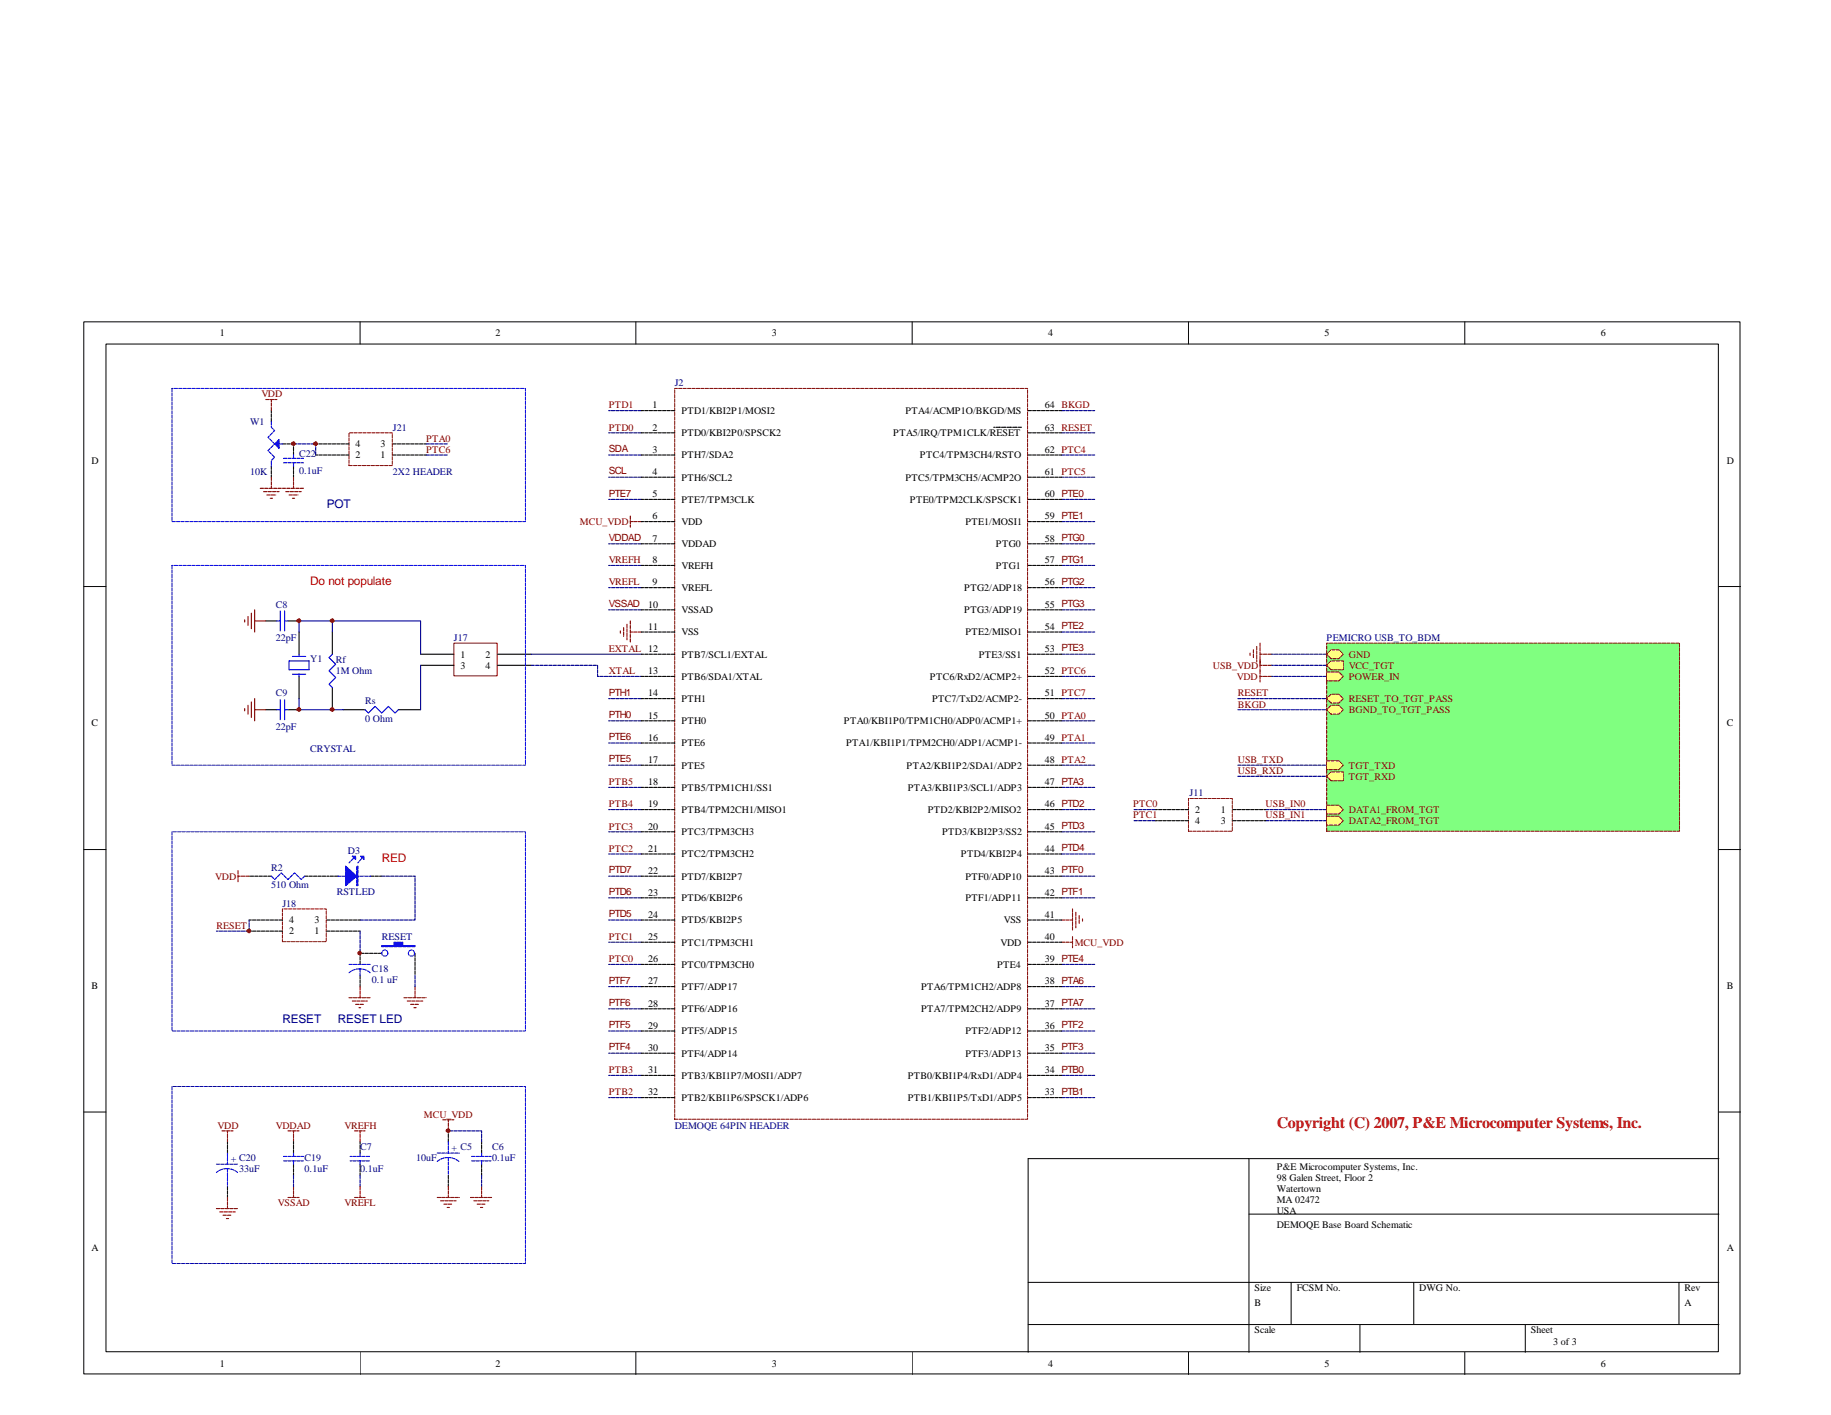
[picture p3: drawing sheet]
<svg xmlns="http://www.w3.org/2000/svg" width="279mm" height="216mm" viewBox="0 0 279 216" stroke-linecap="round" stroke-linejoin="round" font-family="sans-serif">
<g fill="none" stroke="#000" stroke-width=".15">
<path d="M12.8 49.1h252.7v160.5h-252.7zM16.2 52.5h246v153.7h-246zM54.9 49.1v3.4M97 49.1v3.4M139.2 49.1v3.4M181.4 49.1v3.4M223.5 49.1v3.4M12.8 89.5h3.4M262.3 89.5h3.3M12.8 129.6h3.4M262.3 129.6h3.3M12.8 169.7h3.4"/>
<path d="M190.6 176.8v29.5M262.3 169.7h3.3M262.3 176.8h-105.4v29.5M156.9 195.7h105.4M190.6 185.3h71.7M197 195.7v6.4M215.7 195.7v6.4M256.2 195.7v6.4M54.9 206.3v3.4M97 206.3v3.4M139.2 206.3v3.4M156.9 202.1h105.4"/>
<path d="M181.4 206.3v3.4M207.5 202.1v4.2M223.5 206.3v3.4M232.7 202.1v4.2"/>
</g>
<g fill="none" stroke="#000" stroke-width=".17">
<path d="M40.6 94.7h1.6M43.9 94.7h1.7M45.6 96.4v3.4M50.7 96.4v3.4M64.2 99.8h5.1M75.9 99.8h5.1M40.6 108.3h1.6M43.9 108.3h1.7M45.6 103.2v3.4M50.7 104.9v3.4M52.4 108.3h3.3M60.8 108.3h3.4"/>
<path d="M64.2 101.5h5.1M75.9 101.5h5.1"/>
</g>
<g fill="none" stroke="#00f" stroke-width=".17">
<path d="M42.2 94.7h.6M42.8 93.2v3.1M43.4 93.2v3.1M43.4 94.7h.5M45.6 99.8v.4M50.7 99.8l-.5 .5 1 1-1 1.1 1 1-1 1 .5 .5M42.2 108.3h.6M42.8 106.8v3M43.4 108.3h.5M43.4 106.8v3M44.1 100.8h3.1v1.4h-3.1zM44.6 100.2h2.1"/>
<path d="M44.6 102.9h2.1M45.6 102.9v.3M55.7 108.3l.5 .5 1-1 1.1 1 1-1 1 1 .5-.5"/>
</g>
<path d="M37.3 94.6v.3M37.8 94.1v1.3M38.4 93.6v2.3M38.9 93v3.4M38.9 94.7h1.7M37.3 108.1v.4M37.8 107.6v1.4M38.4 107.1v2.4M38.9 106.6v3.4M38.9 108.3h1.7" fill="none" stroke="#800000" stroke-width=".17"/>
<path d="M45.6 96.4v-1.7h18.6v5.1M50.7 94.7v1.7M81 99.8h16.9M45.6 106.6v1.7h6.8M64.2 101.5v6.8" fill="none" stroke="#000080" stroke-width=".17"/>
<path d="M69.3 98.1h6.6v5h-6.6z" fill="none" stroke="#800000" stroke-width=".15"/>
<path d="M26.2 86.3v30.5h54v-30.5h-54" fill="none" stroke="#00f" stroke-width=".15" stroke-dasharray=".5 .2"/>
<path d="M202.4 99.8h-8.4M81 101.5h10.2v1.7h6.7M188.9 116.8h13.5M188.9 118.4h13.5M188.9 108.3h13.5M188.9 106.6h13.5M202.4 101.5h-8.4M202.4 103.2h-8.4M202.4 125.2h-9.3M202.4 123.5h-9.3" fill="none" stroke="#000080" stroke-width=".17" stroke-dasharray=".5 .2"/>
<path d="M190.8 99.7v.3M191.3 99.1v1.4M191.8 98.6v2.4M192.3 98.1v3.4M194 99.8h-1.7M192.3 100.7v1.7M192.3 102.4v1.7M194 101.5h-1.7M194 103.2h-1.7" fill="none" stroke="#800000" stroke-width=".17" stroke-dasharray=".5 .2"/>
<path d="M202.5 98.2h53.8v28.6h-53.8z" fill="#80ff80"/>
<path d="M202.4 98.1h53.9v28.7h-53.9z" fill="none" stroke="#800000" stroke-width=".15" stroke-dasharray=".5 .2"/>
<g fill="#ffff80" stroke="#800000" stroke-width=".15" stroke-dasharray=".5 .2">
<path d="M203.1 100.8h1.9v1.4h-1.9l-.7-.7z" fill-rule="evenodd"/>
<path d="M202.4 99.8l.7-.7h1.2l.7 .7-.7 .7h-1.2z" fill-rule="evenodd"/>
<path d="M202.4 102.5h1.9l.7 .7-.7 .7h-1.9z" fill-rule="evenodd"/>
<path d="M203.1 105.9h1.2l.7 .7-.7 .7h-1.2l-.7-.7z" fill-rule="evenodd"/>
<path d="M202.4 108.3l.7-.7h1.2l.7 .7-.7 .7h-1.2z" fill-rule="evenodd"/>
<path d="M203.1 117.8h1.9v1.3h-1.9l-.7-.7z" fill-rule="evenodd"/>
<path d="M202.4 116.1h1.9l.7 .7-.7 .6h-1.9z" fill-rule="evenodd"/>
<path d="M202.4 122.9h1.9l.7 .6-.7 .7h-1.9z" fill-rule="evenodd"/>
<path d="M202.4 124.5h1.9l.7 .7-.7 .7h-1.9z" fill-rule="evenodd"/>
</g>
<g fill="#800000" stroke="#800000" stroke-width=".15" stroke-dasharray=".5 .2">
<path d="M54.7 145.2l.2-.1a.31 .31 0 0 1 .2 .5l-.2 .1-.2-.1-.1-.1z" fill-rule="evenodd"/>
<circle cx="50.7" cy="108.2" r=".29"/>
<circle cx="45.6" cy="108.2" r=".29"/>
<circle cx="45.6" cy="94.7" r=".29"/>
<circle cx="50.7" cy="94.7" r=".29"/>
<circle cx="68.4" cy="172.5" r=".29"/>
<circle cx="44.8" cy="67.7" r=".29"/>
<circle cx="48.1" cy="67.7" r=".29"/>
<circle cx="38" cy="142" r=".29"/>
</g>
<path d="M53.3 66h6.6v5h-6.6zM43.1 138.7h6.7v5h-6.7zM181.4 121.8h6.6v5h-6.6z" fill="none" stroke="#800000" stroke-width=".15" stroke-dasharray=".5 .2"/>
<g fill="none" stroke="#000" stroke-width=".17" stroke-dasharray=".5 .2">
<path d="M41.4 64.3v-1.6M41.4 71.1v1.7M43.1 67.7h1.7M44.8 69.4v-1.7M44.8 71.1v1.7M53.3 69.4h-5.1M53.3 67.7h-5.1M59.9 67.7h5.1M59.9 69.4h5.1M41.4 133.7h-3.4M46.5 133.7h3.4M51.6 133.7h-1.7"/>
<path d="M56.6 133.7h1.7M181.4 123.5h-5.1M181.4 125.2h-5.1M188.1 125.2h5M188.1 123.5h5M43.1 142.1h-5.1M43.1 140.4h-5.1M49.9 140.4h5M49.9 142.1h5M54.9 147.2v-1.7M54.9 148.8v1.7M58.3 145.5h-3.4"/>
<path d="M63.3 145.5v3.3M34.7 175.9v-1.7M44.8 175.9v-1.7M44.8 177.6v1.7M54.9 177.6v1.7M54.9 175.9v-1.7M68.4 174.2v-1.6M68.4 179.3v1.7M73.5 175.9v-1.7M73.5 177.6v1.7M34.7 181v1.7"/>
</g>
<g fill="none" stroke="#000080" stroke-width=".17" stroke-dasharray=".5 .2">
<path d="M44.8 67.7h3.4M48.2 69.4v-1.7M65 67.7h3.4M65 69.4h3.4M97.9 62.7h-5M97.9 66h-5M97.9 76.2h-5M97.9 72.8h-5M97.9 69.4h-5M162 66h5M162 62.7h5M162 69.4h5"/>
<path d="M162 76.2h5M162 79.6h5M167 72.8h-5M97.9 86.3h-5M97.9 89.7h-5M97.9 83h-5M97.9 93h-5M162 83h5M162 86.3h5M162 89.7h5M162 93h5M162 96.4h5"/>
<path d="M162 99.8h5M97.9 113.4h-5M97.9 110h-5M97.9 106.6h-5M97.9 116.8h-5M162 116.8h5M162 113.4h5M162 110h5M162 106.6h5M162 103.2h5M58.3 133.7h5M97.9 120.1h-5"/>
<path d="M97.9 123.5h-5M97.9 126.9h-5M97.9 130.3h-5M97.9 137h-5M97.9 133.7h-5M162 120.1h5M162 123.5h5M162 126.9h5M162 130.3h5M162 133.7h5M162 137h5M176.3 123.5h-3.4"/>
<path d="M176.3 125.2h-3.4M38 142.1h-5M38 142.1v-1.7M54.9 140.4h8.4v-6.7M54.9 142.1v3.4M63.3 148.8v1.7M97.9 143.8h-5M97.9 147.2h-5M97.9 150.5h-5M97.9 153.9h-5M97.9 157.3h-5M97.9 140.4h-5"/>
<path d="M162 147.2h5M162 150.5h5M162 153.9h5M162 157.3h5M44.8 179.3v1.7M54.9 179.3v1.7M73.5 174.2v-1.6h-5.1M73.5 179.3v1.7M97.9 164.1h-5M97.9 167.5h-5M97.9 160.7h-5M162 160.7h5"/>
<path d="M162 164.1h5M162 167.5h5"/>
</g>
<g fill="none" stroke="#800000" stroke-width=".17" stroke-dasharray=".5 .2">
<path d="M39.7 74.5h3.4M40.2 75h2.4M40.6 61h1.6M40.7 75.5h1.4M41.2 76h.4M41.4 62.7v-1.7M41.4 72.8v1.7M43.1 74.5h3.4M43.6 75h2.4M44.1 75.5h1.4M44.6 76h.4M44.8 72.8v1.7"/>
<path d="M96.2 78.7v1.7M97.9 79.6h-1.7M94.7 96.3v.3M95.2 95.8v1.3M95.7 95.2v2.4M96.2 94.7v3.4M97.9 96.4h-1.7M36.3 132.8v1.7M38 133.7h-1.7M163.7 138.7v3.4M164.2 139.2v2.4M164.7 139.7v1.4"/>
<path d="M53.3 152.2h3.3M53.8 152.7h2.2M54.3 153.2h1.2M54.8 153.8h.2M54.9 150.5v1.7M61.6 152.2h3.4M62.1 152.7h2.4M62.7 153.2h1.3M63.2 153.8h.3M63.3 150.5v1.7M162 140.4h1.7M162 143.8h1.7"/>
<path d="M163.7 142.9v1.7M165.2 140.2v.3M33.9 172.6h1.7M34.7 174.2v-1.6M43.9 172.6h1.7M44.8 174.2v-1.6M54.1 172.6h1.6M54.9 174.2v-1.6M67.6 170.9h1.7M68.4 172.6v-1.7M33 184.4h3.3M33.5 184.9h2.4"/>
<path d="M34 185.4h1.4M34.5 185.9h.4M34.7 182.7v1.7M43.9 182.7h1.7M44.8 181v1.7M54.1 182.7h1.6M54.9 181v1.7M66.7 182.7h3.4M67.2 183.2h2.4M67.7 183.7h1.4M68.2 184.2h.4M68.4 181v1.7"/>
<path d="M71.8 182.7h3.3M72.3 183.2h2.3M72.8 183.7h1.3M73.3 184.2h.4M73.5 181v1.7"/>
</g>
<g fill="none" stroke="#00f" stroke-width=".17" stroke-dasharray=".5 .2">
<path d="M41.4 64.3v.9l.5 .5-1 1 1 1-1 1 1 1.1-.5 .5v.8M43.1 67.7h-1.2M43.3 70.6h3M43.3 69.9h3M44.8 70.6v.5M44.8 69.4v.5M41.4 133.7l.5 .5 1-1 1 1 1.1-1 1 1 .5-.5M51.6 133.7h5M53.9 131l-.6 .7M55.2 131l-.6 .7M53.3 147.2h3.3M54.9 147.8l-1 .2-.6 .4"/>
<path d="M54.9 147.8v1M56.5 148.4a2.19 2.19 0 0 0-1.6-.6M33 177.6h3.3M34.6 178.3l-1 .2-.6 .4M34.7 178.3v2.7M34.7 175.9v1.7M36.2 178.9a2.19 2.19 0 0 0-1.6-.6M43.3 177.1h3M43.3 176.4h3M44.8 177.1v.5M44.8 175.9v.5M54.9 176.4v-.5"/>
<path d="M54.9 177.6v-.5M56.4 176.4h-3M56.4 177.1h-3M66.7 175.9h3.4M68.4 176.6v2.7M68.4 174.2v1.7M68.4 176.6l-1 .2-.7 .4M70 177.2l-.6-.4-1-.2M72 177.1h2.9M72 176.4h2.9M73.5 177.1v.5M73.5 175.9v.5"/>
<circle cx="58.7" cy="145.4" r=".47"/>
<circle cx="62.8" cy="145.4" r=".47"/>
</g>
<path d="M26.2 59.3v20.3h54v-20.3h-54M26.2 165.8v27h54v-27h-54" fill="none" stroke="#0000bf" stroke-width=".15" stroke-dasharray=".5 .2"/>
<g fill="#00f" stroke="#00f" stroke-width=".17" stroke-dasharray=".5 .2">
<path d="M42.6 67.1v1.3l-.7-.7z" fill-rule="evenodd"/>
<path d="M52.7 132.2l1.7 1.5-1.7 1.4z" fill-rule="evenodd"/>
<path d="M54.4 132.2h.2v2.9h-.2z" fill-rule="evenodd"/>
<path d="M55 130.6h.5v.5z" fill-rule="evenodd"/>
<path d="M53.8 130.6h.5v.5z" fill-rule="evenodd"/>
<path d="M58.3 144.3h1.8v-.5h1.4v.5h1.8v.1h-5z" fill-rule="evenodd"/>
</g>
<path d="M26.2 126.9v30.4h54v-30.4h-54" fill="none" stroke="#00f" stroke-width=".15" stroke-dasharray=".5 .2"/>
<path d="M103 59.4h53.8v111.4h-53.8z" fill="#fff"/>
<path d="M103 59.3h53.8v111.5h-53.8z" fill="none" stroke="#800000" stroke-width=".15" stroke-dasharray=".5 .2"/>
<g fill="none" stroke="#000" stroke-width=".17" stroke-dasharray=".5 .2">
<path d="M103 62.7h-5.1M103 66h-5.1M103 69.4h-5.1M103 72.8h-5.1M103 76.2h-5.1M103 79.6h-5.1M152.5 65.2h-.9M153.3 65.2h-.8M154.2 65.2h-.9M155 65.2h-.8M155.9 65.2h-.9M156.9 79.6h5.1"/>
<path d="M156.9 76.2h5.1M156.9 72.8h5.1M156.9 69.4h5.1M156.9 66h5.1M156.9 62.7h5.1M103 83h-5.1M103 86.3h-5.1M103 89.7h-5.1M103 93h-5.1M103 96.4h-5.1M103 99.8h-5.1M156.9 99.8h5.1"/>
<path d="M156.9 96.4h5.1M156.9 93h5.1M156.9 89.7h5.1M156.9 86.3h5.1M156.9 83h5.1M103 103.2h-5.1M103 106.6h-5.1M103 110h-5.1M103 113.4h-5.1M103 116.8h-5.1M156.9 116.8h5.1M156.9 113.4h5.1"/>
<path d="M156.9 110h5.1M156.9 106.6h5.1M156.9 103.2h5.1M103 120.1h-5.1M103 123.5h-5.1M103 126.9h-5.1M103 130.3h-5.1M103 133.7h-5.1M103 137h-5.1M156.9 137h5.1M156.9 133.7h5.1M156.9 130.3h5.1"/>
<path d="M156.9 126.9h5.1M156.9 123.5h5.1M156.9 120.1h5.1M103 140.4h-5.1M103 143.8h-5.1M103 147.2h-5.1M103 150.5h-5.1M103 153.9h-5.1M103 157.3h-5.1M156.9 157.3h5.1M156.9 153.9h5.1M156.9 150.5h5.1"/>
<path d="M156.9 147.2h5.1M156.9 143.8h5.1M156.9 140.4h5.1M103 160.7h-5.1M103 164.1h-5.1M103 167.5h-5.1M156.9 167.5h5.1M156.9 164.1h5.1M156.9 160.7h5.1"/>
</g>
<text font-size="2.4" fill="#f00" x="194.8" y="172">Copyright (C) 2007, P&amp;E Microcomputer Systems, Inc.</text>
<g font-size="1.8" fill="#000080">
<text x="49.9" y="77.5">POT</text>
<text x="43.1" y="156">RESET</text>
<text x="51.6" y="156">RESET LED</text>
</g>
<g font-size="1.8" fill="#f00">
<text x="47.3" y="89.2">Do not populate</text>
<text x="58.3" y="131.6">RED</text>
</g>
<g font-size="1.5">
<text x="33.5" y="51.3">1</text>
<text x="75.6" y="51.3">2</text>
<text x="117.8" y="51.3">3</text>
<text x="159.9" y="51.3">4</text>
<text x="202.1" y="51.3">5</text>
<text x="244.3" y="51.3">6</text>
<text x="99.6" y="62.3">1</text>
<text x="99.6" y="65.7">2</text>
<text x="104" y="63.2">PTD1/KBI2P1/MOSI2</text>
<text x="138.2" y="63.2">PTA4/ACMP1O/BKGD/MS</text>
<text x="159.4" y="65.7">63 RESET</text>
<text x="159.4" y="62.3">64 BKGD</text>
<text x="14" y="70.8">D</text>
<text x="54.3" y="69.9">2</text>
<text x="54.3" y="68.2">4</text>
<text x="58.1" y="68.2">3</text>
<text x="58.1" y="69.9">1</text>
<text x="99.6" y="69.1">3</text>
<text x="104" y="66.5">PTD0/KBI2P0/SPSCK2</text>
<text x="104" y="69.9">PTH7/SDA2</text>
<text x="136.3" y="66.5">PTA5/IRQ/TPM1CLK/RESET</text>
<text x="140.4" y="69.9">PTC4/TPM3CH4/RSTO</text>
<text x="159.4" y="69.1">62 PTC4</text>
<text x="263.5" y="70.8">D</text>
<text x="99.6" y="72.5">4</text>
<text x="99.6" y="75.9">5</text>
<text x="104" y="73.3">PTH6/SCL2</text>
<text x="104" y="76.7">PTE7/TPM3CLK</text>
<text x="138.2" y="73.3">PTC5/TPM3CH5/ACMP2O</text>
<text x="138.9" y="76.7">PTE0/TPM2CLK/SPSCK1</text>
<text x="159.4" y="72.5">61 PTC5</text>
<text x="159.4" y="75.9">60 PTE0</text>
<text x="99.6" y="79.2">6</text>
<text x="99.6" y="82.6">7</text>
<text x="104" y="80.1">VDD</text>
<text x="104" y="83.5">VDDAD</text>
<text x="147.3" y="80.1">PTE1/MOSI1</text>
<text x="152" y="83.5">PTG0</text>
<text x="159.4" y="82.6">58 PTG0</text>
<text x="159.4" y="79.2">59 PTE1</text>
<text x="99.6" y="85.9">8</text>
<text x="99.6" y="89.3">9</text>
<text x="104" y="86.8">VREFH</text>
<text x="152" y="86.8">PTG1</text>
<text x="159.4" y="89.3">56 PTG2</text>
<text x="159.4" y="85.9">57 PTG1</text>
<text x="98.9" y="92.7">10</text>
<text x="104" y="90.2">VREFL</text>
<text x="104" y="93.6">VSSAD</text>
<text x="147.2" y="93.6">PTG3/ADP19</text>
<text x="147.2" y="90.2">PTG2/ADP18</text>
<text x="159.4" y="92.7">55 PTG3</text>
<text x="70.3" y="100.3">1</text>
<text x="74.1" y="100.3">2</text>
<text x="98.9" y="96.1">11</text>
<text x="104" y="96.9">VSS</text>
<text x="104" y="100.3">PTB7/SCL1/EXTAL</text>
<text x="147.3" y="96.9">PTE2/MISO1</text>
<text x="149.4" y="100.3">PTE3/SS1</text>
<text x="159.4" y="99.5">53 PTE3</text>
<text x="159.4" y="96.1">54 PTE2</text>
<text x="70.3" y="102">3</text>
<text x="74.1" y="102">4</text>
<text x="98.9" y="102.9">13</text>
<text x="98.9" y="106.3">14</text>
<text x="104" y="103.7">PTB6/SDA1/XTAL</text>
<text x="104" y="107.1">PTH1</text>
<text x="141.9" y="103.7">PTC6/RxD2/ACMP2+</text>
<text x="142.2" y="107.1">PTC7/TxD2/ACMP2-</text>
<text x="159.4" y="102.9">52 PTC6</text>
<text x="159.4" y="106.3">51 PTC7</text>
<text x="14" y="110.8">C</text>
<text x="98.9" y="109.6">15</text>
<text x="98.9" y="113">16</text>
<text x="104" y="110.5">PTH0</text>
<text x="104" y="113.9">PTE6</text>
<text x="128.8" y="110.5">PTA0/KBI1P0/TPM1CH0/ADP0/ACMP1+</text>
<text x="129.1" y="113.9">PTA1/KBI1P1/TPM2CH0/ADP1/ACMP1-</text>
<text x="159.4" y="113">49 PTA1</text>
<text x="159.4" y="109.6">50 PTA0</text>
<text x="263.5" y="110.8">C</text>
<text x="98.9" y="116.4">17</text>
<text x="98.9" y="119.8">18</text>
<text x="104" y="117.3">PTE5</text>
<text x="138.3" y="117.3">PTA2/KBI1P2/SDA1/ADP2</text>
<text x="159.4" y="119.8">47 PTA3</text>
<text x="159.4" y="116.4">48 PTA2</text>
<text x="98.9" y="123.2">19</text>
<text x="104" y="120.6">PTB5/TPM1CH1/SS1</text>
<text x="104" y="124">PTB4/TPM2CH1/MISO1</text>
<text x="138.5" y="120.6">PTA3/KBI1P3/SCL1/ADP3</text>
<text x="141.6" y="124">PTD2/KBI2P2/MISO2</text>
<text x="159.4" y="123.2">46 PTD2</text>
<text x="182.4" y="124">2</text>
<text x="182.4" y="125.7">4</text>
<text x="186.3" y="125.7">3</text>
<text x="186.3" y="124">1</text>
<text x="98.9" y="126.6">20</text>
<text x="98.9" y="130">21</text>
<text x="104" y="127.4">PTC3/TPM3CH3</text>
<text x="104" y="130.8">PTC2/TPM3CH2</text>
<text x="143.8" y="127.4">PTD3/KBI2P3/SS2</text>
<text x="146.6" y="130.8">PTD4/KBI2P4</text>
<text x="159.4" y="130">44 PTD4</text>
<text x="159.4" y="126.6">45 PTD3</text>
<text x="98.9" y="133.3">22</text>
<text x="98.9" y="136.7">23</text>
<text x="104" y="134.2">PTD7/KBI2P7</text>
<text x="104" y="137.5">PTD6/KBI2P6</text>
<text x="147.3" y="137.5">PTF1/ADP11</text>
<text x="147.3" y="134.2">PTF0/ADP10</text>
<text x="159.4" y="136.7">42 PTF1</text>
<text x="159.4" y="133.3">43 PTF0</text>
<text x="44.1" y="142.6">2</text>
<text x="44.1" y="140.9">4</text>
<text x="48" y="140.9">3</text>
<text x="48" y="142.6">1</text>
<text x="98.9" y="140">24</text>
<text x="98.9" y="143.4">25</text>
<text x="104" y="140.9">PTD5/KBI2P5</text>
<text x="153.2" y="140.9">VSS</text>
<text x="159.4" y="143.4">40</text>
<text x="159.4" y="140">41</text>
<text x="98.9" y="146.8">26</text>
<text x="104" y="144.3">PTC1/TPM3CH1</text>
<text x="104" y="147.7">PTC0/TPM3CH0</text>
<text x="152.1" y="147.7">PTE4</text>
<text x="152.7" y="144.3">VDD</text>
<text x="159.4" y="146.8">39 PTE4</text>
<text x="14" y="150.9">B</text>
<text x="98.9" y="150.2">27</text>
<text x="98.9" y="153.6">28</text>
<text x="104" y="151">PTF7/ADP17</text>
<text x="104" y="154.4">PTF6/ADP16</text>
<text x="140.5" y="154.4">PTA7/TPM2CH2/ADP9</text>
<text x="140.5" y="151">PTA6/TPM1CH2/ADP8</text>
<text x="159.4" y="153.6">37 PTA7</text>
<text x="159.4" y="150.2">38 PTA6</text>
<text x="263.5" y="150.9">B</text>
<text x="98.9" y="157">29</text>
<text x="98.9" y="160.4">30</text>
<text x="104" y="157.8">PTF5/ADP15</text>
<text x="104" y="161.2">PTF4/ADP14</text>
<text x="147.3" y="161.2">PTF3/ADP13</text>
<text x="147.3" y="157.8">PTF2/ADP12</text>
<text x="159.4" y="160.4">35 PTF3</text>
<text x="159.4" y="157">36 PTF2</text>
<text x="98.9" y="163.7">31</text>
<text x="98.9" y="167.1">32</text>
<text x="104" y="164.6">PTB3/KBI1P7/MOSI1/ADP7</text>
<text x="104" y="168">PTB2/KBI1P6/SPSCK1/ADP6</text>
<text x="138.5" y="168">PTB1/KBI1P5/TxD1/ADP5</text>
<text x="138.5" y="164.6">PTB0/KBI1P4/RxD1/ADP4</text>
<text x="159.4" y="167.1">33 PTB1</text>
<text x="159.4" y="163.7">34 PTB0</text>
<text x="194.8" y="178.5">P&amp;E Microcomputer Systems, Inc.</text>
<text x="194.8" y="180.2">98 Galen Street, Floor 2</text>
<text x="194.8" y="181.9">Watertown</text>
<text x="194.8" y="183.6">MA 02472</text>
<text x="194.8" y="185.3">USA</text>
<text x="14" y="190.9">A</text>
<text x="194.8" y="187.4">DEMOQE Base Board Schematic</text>
<text x="263.5" y="190.9">A</text>
<text x="191.4" y="197">Size</text>
<text x="197.9" y="197">FCSM No.</text>
<text x="216.6" y="197">DWG No.</text>
<text x="257" y="197">Rev</text>
<text x="191.4" y="203.5">Scale</text>
<text x="191.4" y="199.2">B</text>
<text x="233.6" y="203.5">Sheet</text>
<text x="257" y="199.2">A</text>
<text x="33.5" y="208.5">1</text>
<text x="75.6" y="208.5">2</text>
<text x="117.8" y="208.5">3</text>
<text x="159.9" y="208.5">4</text>
<text x="202.1" y="208.5">5</text>
<text x="237" y="205.1">3 of 3</text>
<text x="244.3" y="208.5">6</text>
</g>
<g font-size="1.5" fill="#000080">
<text x="103" y="58.9">J2</text>
<text x="38.2" y="64.9">W1</text>
<text x="59.9" y="65.7">J21</text>
<text x="38.2" y="72.5">10K</text>
<text x="45.6" y="72.3">0.1uF</text>
<text x="59.9" y="72.5">2X2 HEADER</text>
<text x="42.1" y="97.8">22pF</text>
<text x="69.3" y="97.8">J17</text>
<text x="202.4" y="97.8">PEMICRO USB_TO_BDM</text>
<text x="51.2" y="102.9">1M Ohm</text>
<text x="55.7" y="107.4">Rs</text>
<text x="42.1" y="111.3">22pF</text>
<text x="55.7" y="110.2">0 Ohm</text>
<text x="47.3" y="114.7">CRYSTAL</text>
<text x="181.5" y="121.5">J11</text>
<text x="53.1" y="130.3">D3</text>
<text x="41.4" y="132.8">R2</text>
<text x="41.4" y="135.6">510 Ohm</text>
<text x="51.4" y="136.5">RSTLED</text>
<text x="43.1" y="138.3">J18</text>
<text x="58.3" y="143.4">RESET</text>
<text x="56.7" y="148.3">C18</text>
<text x="56.7" y="150">0.1 uF</text>
<text x="103" y="172.2">DEMOQE 64PIN HEADER</text>
<text x="35.2" y="177.3">+ C20</text>
<text x="36.5" y="178.8">33uF</text>
<text x="46.5" y="177.1">C19</text>
<text x="46.5" y="178.8">0.1uF</text>
<text x="54.9" y="175.4">C7</text>
<text x="54.9" y="178.8">0.1uF</text>
<text x="63.5" y="177.1">10uF</text>
<text x="68.9" y="175.6">+ C5</text>
<text x="75.1" y="177.1">0.1uF</text>
</g>
<g font-size="1.5" fill="#800000">
<text x="39.9" y="60.6">VDD</text>
<text x="92.9" y="65.7">PTD0</text>
<text x="92.9" y="62.3">PTD1</text>
<text x="65" y="67.4">PTA0</text>
<text x="65" y="69.1">PTC6</text>
<text x="92.9" y="69">SDA</text>
<text x="92.9" y="75.8">PTE7</text>
<text x="92.9" y="72.4">SCL</text>
<text x="88.5" y="80.1">MCU_VDD</text>
<text x="92.9" y="82.5">VDDAD</text>
<text x="92.9" y="85.9">VREFH</text>
<text x="92.9" y="89.3">VREFL</text>
<text x="92.9" y="92.6">VSSAD</text>
<text x="92.9" y="99.5">EXTAL 12</text>
<text x="205.8" y="100.3">GND</text>
<text x="92.9" y="102.9">XTAL</text>
<text x="92.9" y="106.2">PTH1</text>
<text x="185.1" y="102">USB_VDD</text>
<text x="188.7" y="103.7">VDD</text>
<text x="188.9" y="107.9">BKGD</text>
<text x="188.9" y="106.3">RESET</text>
<text x="205.8" y="102">VCC_TGT</text>
<text x="205.8" y="103.7">POWER_IN</text>
<text x="205.8" y="107.1">RESET_TO_TGT_PASS</text>
<text x="92.9" y="112.9">PTE6</text>
<text x="92.9" y="109.6">PTH0</text>
<text x="205.8" y="108.8">BGND_TO_TGT_PASS</text>
<text x="92.9" y="119.8">PTB5</text>
<text x="92.9" y="116.3">PTE5</text>
<text x="188.9" y="116.4">USB_TXD</text>
<text x="188.9" y="118.1">USB_RXD</text>
<text x="205.8" y="119">TGT_RXD</text>
<text x="205.8" y="117.3">TGT_TXD</text>
<text x="92.9" y="123.2">PTB4</text>
<text x="172.9" y="123.2">PTC0</text>
<text x="172.9" y="124.9">PTC1</text>
<text x="193.1" y="123.2">USB_IN0</text>
<text x="193.1" y="124.9">USB_IN1</text>
<text x="205.8" y="124">DATA1_FROM_TGT</text>
<text x="205.8" y="125.7">DATA2_FROM_TGT</text>
<text x="92.9" y="130">PTC2</text>
<text x="92.9" y="126.6">PTC3</text>
<text x="32.9" y="134.2">VDD</text>
<text x="92.9" y="133.3">PTD7</text>
<text x="92.9" y="136.6">PTD6</text>
<text x="33" y="141.7">RESET</text>
<text x="92.9" y="143.4">PTC1</text>
<text x="92.9" y="140">PTD5</text>
<text x="92.9" y="146.8">PTC0</text>
<text x="164" y="144.3">MCU_VDD</text>
<text x="92.9" y="150.1">PTF7</text>
<text x="92.9" y="153.5">PTF6</text>
<text x="92.9" y="160.3">PTF4</text>
<text x="92.9" y="156.9">PTF5</text>
<text x="92.9" y="167.1">PTB2</text>
<text x="92.9" y="163.7">PTB3</text>
<text x="33.2" y="172.2">VDD</text>
<text x="42.1" y="172.2">VDDAD</text>
<text x="52.6" y="172.2">VREFH</text>
<text x="64.7" y="170.5">MCU_VDD</text>
<text x="42.4" y="184.1">VSSAD</text>
<text x="52.6" y="184.1">VREFL</text>
</g>
<g font-size="1.5" fill="#11037f">
<text x="45.6" y="69.8">C22</text>
<text x="42.1" y="92.7">C8</text>
<text x="47.3" y="101">Y1</text>
<text x="51.2" y="101.2">Rf</text>
<text x="42.1" y="106.3">C9</text>
<text x="75.1" y="175.4">C6</text>
</g>
</svg>
